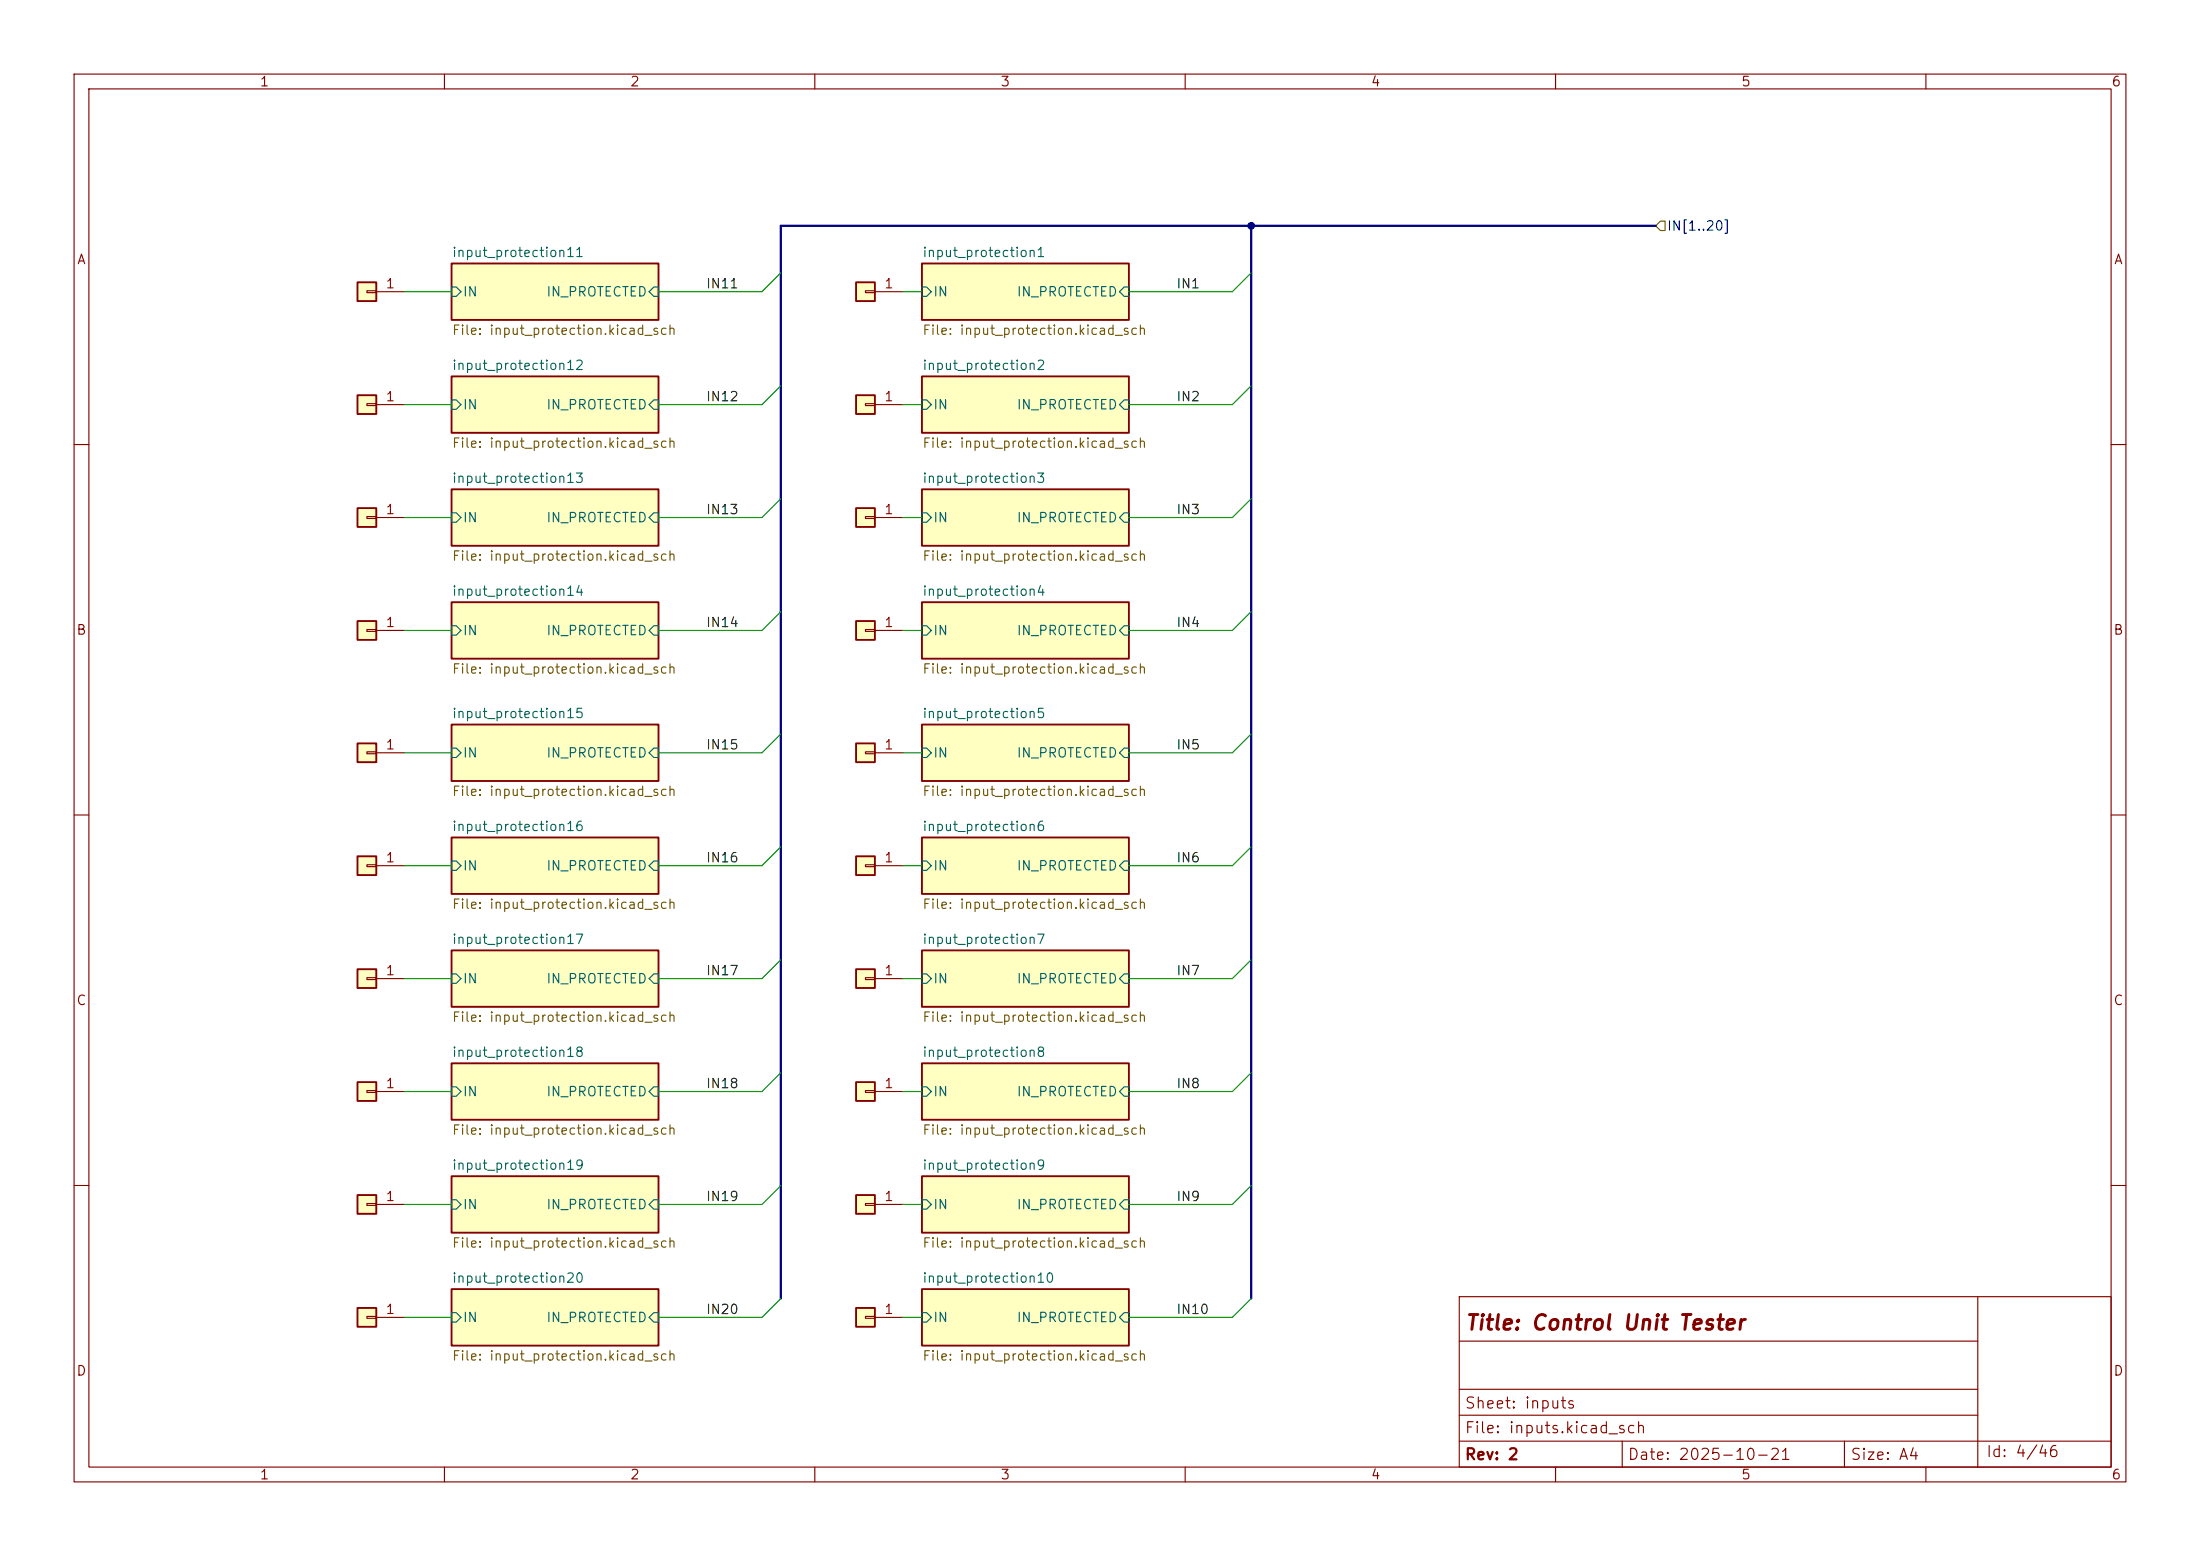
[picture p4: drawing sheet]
<svg xmlns="http://www.w3.org/2000/svg" width="297mm" height="210mm" viewBox="0 0 297 210" stroke-linecap="round" stroke-linejoin="round" font-family="sans-serif">
<g fill="none" stroke="#840000" stroke-width=".15">
<path d="M10 10h277v190h-277zM12 12h273v186h-273zM60 10v2M110 10v2M160 10v2M210 10v2M260 10v2M10 60h2M285 60h2M10 110h2M285 110h2M10 160h2"/>
<path d="M197 175h88v23h-88zM267 175v23M285 160h2M60 198v2M110 198v2M160 198v2M197 194.5h88M197 191h70M197 187.5h70M197 181h70M210 198v2M219 194.5v3.5"/>
<path d="M249 194.5v3.5M260 198v2"/>
</g>
<g fill="#ffffc2" stroke="#ffffc2" stroke-width=".14">
<path d="M61 35.6h27.9v7.6h-27.9z"/>
<path d="M61 50.8h27.9v7.6h-27.9z"/>
<path d="M124.5 158.8h27.9v7.6h-27.9z"/>
<path d="M61 113h27.9v7.7h-27.9z"/>
<path d="M61 128.3h27.9v7.6h-27.9z"/>
<path d="M61 143.5h27.9v7.6h-27.9z"/>
<path d="M61 174h27.9v7.6h-27.9z"/>
<path d="M124.5 174h27.9v7.6h-27.9z"/>
<path d="M124.5 66h27.9v7.7h-27.9z"/>
<path d="M124.5 50.8h27.9v7.6h-27.9z"/>
<path d="M124.5 81.3h27.9v7.6h-27.9z"/>
<path d="M61 158.8h27.9v7.6h-27.9z"/>
<path d="M61 97.8h27.9v7.6h-27.9z"/>
<path d="M61 66h27.9v7.7h-27.9z"/>
<path d="M61 81.3h27.9v7.6h-27.9z"/>
<path d="M124.5 35.6h27.9v7.6h-27.9z"/>
<path d="M124.5 128.3h27.9v7.6h-27.9z"/>
<path d="M124.5 113h27.9v7.7h-27.9z"/>
<path d="M124.5 97.8h27.9v7.6h-27.9z"/>
<path d="M124.5 143.5h27.9v7.6h-27.9z"/>
</g>
<g fill="none" stroke="#840000" stroke-width=".25">
<path d="M61 35.6h27.9v7.6h-27.9zM124.5 35.6h27.9v7.6h-27.9zM61 50.8h27.9v7.6h-27.9zM124.5 50.8h27.9v7.6h-27.9zM61 66h27.9v7.7h-27.9zM124.5 66h27.9v7.7h-27.9zM61 97.8h27.9v7.6h-27.9zM61 81.3h27.9v7.6h-27.9zM124.5 81.3h27.9v7.6h-27.9zM124.5 97.8h27.9v7.6h-27.9zM61 113h27.9v7.7h-27.9zM124.5 113h27.9v7.7h-27.9z"/>
<path d="M61 128.3h27.9v7.6h-27.9zM124.5 128.3h27.9v7.6h-27.9zM61 143.5h27.9v7.6h-27.9zM61 158.8h27.9v7.6h-27.9zM124.5 158.8h27.9v7.6h-27.9zM124.5 143.5h27.9v7.6h-27.9zM61 174h27.9v7.6h-27.9zM124.5 174h27.9v7.6h-27.9z"/>
</g>
<g fill="none" stroke="#006464" stroke-width=".15">
<path d="M61 38.7h.6l.6 .7-.6 .6h-.6zM87.6 39.4l.7-.7h.6v1.3h-.6zM124.5 38.7h.6l.6 .7-.6 .6h-.6zM151.8 38.7h.6v1.3h-.6l-.7-.6zM61 54h.6l.6 .6-.6 .6h-.6zM88.3 54h.6v1.2h-.6l-.7-.6zM124.5 54h.6l.6 .6-.6 .6h-.6zM151.8 54h.6v1.2h-.6l-.7-.6zM61 69.2h.6l.6 .7-.6 .6h-.6zM88.3 69.2h.6v1.3h-.6l-.7-.6zM124.5 69.2h.6l.6 .7-.6 .6h-.6zM151.8 69.2h.6v1.3h-.6l-.7-.6z"/>
<path d="M61 84.5h.6l.6 .6-.6 .6h-.6zM87.6 85.1l.7-.6h.6v1.2h-.6zM124.5 84.5h.6l.6 .6-.6 .6h-.6zM151.8 84.5h.6v1.2h-.6l-.7-.6zM61 116.2h.6l.6 .6-.6 .7h-.6zM61 101h.6l.6 .6-.6 .6h-.6zM88.3 116.2h.6v1.3h-.6l-.7-.7zM88.3 101h.6v1.2h-.6l-.7-.6zM124.5 116.2h.6l.6 .6-.6 .7h-.6zM124.5 101h.6l.6 .6-.6 .6h-.6zM151.8 116.2h.6v1.3h-.6l-.7-.7zM151.8 101h.6v1.2h-.6l-.7-.6z"/>
<path d="M61 131.4h.6l.6 .7-.6 .6h-.6zM88.3 131.4h.6v1.3h-.6l-.7-.6zM124.5 131.4h.6l.6 .7-.6 .6h-.6zM151.8 131.4h.6v1.3h-.6l-.7-.6zM61 146.7h.6l.6 .6-.6 .7h-.6zM88.3 146.7h.6v1.3h-.6l-.7-.7zM124.5 146.7h.6l.6 .6-.6 .7h-.6zM151.8 146.7h.6v1.3h-.6l-.7-.7zM61 177.2h.6l.6 .6-.6 .6h-.6zM61 161.9h.6l.6 .7-.6 .6h-.6zM87.6 177.8l.7-.6h.6v1.2h-.6zM88.3 161.9h.6v1.3h-.6l-.7-.6z"/>
<path d="M124.5 161.9h.6l.6 .7-.6 .6h-.6zM124.5 177.2h.6l.6 .6-.6 .6h-.6zM151.8 161.9h.6v1.3h-.6l-.7-.6zM151.8 177.2h.6v1.2h-.6l-.7-.6z"/>
</g>
<path d="M48.3 38.1h2.5v2.5h-2.5z" fill="#ffffc2"/>
<path d="M48.3 38.1h2.5v2.5h-2.5z" fill="none" stroke="#840000" stroke-width=".25"/>
<path d="M49.5 39.2h1.3v.3h-1.3zM50.8 39.4h3.8" fill="none" stroke="#840000" stroke-width=".15"/>
<path d="M115.6 146.1h2.5v2.5h-2.5z" fill="#ffffc2"/>
<path d="M115.6 146.1h2.5v2.5h-2.5z" fill="none" stroke="#840000" stroke-width=".25"/>
<path d="M116.8 147.2h1.3v.2h-1.3zM118.1 147.3h3.8" fill="none" stroke="#840000" stroke-width=".15"/>
<path d="M115.6 176.5h2.5v2.6h-2.5z" fill="#ffffc2"/>
<path d="M115.6 176.5h2.5v2.6h-2.5z" fill="none" stroke="#840000" stroke-width=".25"/>
<path d="M116.8 177.7h1.3v.2h-1.3zM118.1 177.8h3.8" fill="none" stroke="#840000" stroke-width=".15"/>
<path d="M115.6 83.8h2.5v2.6h-2.5z" fill="#ffffc2"/>
<path d="M115.6 83.8h2.5v2.6h-2.5z" fill="none" stroke="#840000" stroke-width=".25"/>
<path d="M116.8 85h1.3v.2h-1.3zM118.1 85.1h3.8" fill="none" stroke="#840000" stroke-width=".15"/>
<path d="M115.6 161.3h2.5v2.5h-2.5z" fill="#ffffc2"/>
<path d="M115.6 161.3h2.5v2.5h-2.5z" fill="none" stroke="#840000" stroke-width=".25"/>
<path d="M116.8 162.4h1.3v.3h-1.3zM118.1 162.6h3.8" fill="none" stroke="#840000" stroke-width=".15"/>
<path d="M48.3 146.1h2.5v2.5h-2.5z" fill="#ffffc2"/>
<path d="M48.3 146.1h2.5v2.5h-2.5z" fill="none" stroke="#840000" stroke-width=".25"/>
<path d="M49.5 147.2h1.3v.2h-1.3zM50.8 147.3h3.8" fill="none" stroke="#840000" stroke-width=".15"/>
<path d="M48.3 176.5h2.5v2.6h-2.5z" fill="#ffffc2"/>
<path d="M48.3 176.5h2.5v2.6h-2.5z" fill="none" stroke="#840000" stroke-width=".25"/>
<path d="M49.5 177.7h1.3v.2h-1.3zM50.8 177.8h3.8" fill="none" stroke="#840000" stroke-width=".15"/>
<path d="M48.3 83.8h2.5v2.6h-2.5z" fill="#ffffc2"/>
<path d="M48.3 83.8h2.5v2.6h-2.5z" fill="none" stroke="#840000" stroke-width=".25"/>
<path d="M49.5 85h1.3v.2h-1.3zM50.8 85.1h3.8" fill="none" stroke="#840000" stroke-width=".15"/>
<path d="M48.3 100.3h2.5v2.6h-2.5z" fill="#ffffc2"/>
<path d="M48.3 100.3h2.5v2.6h-2.5z" fill="none" stroke="#840000" stroke-width=".25"/>
<path d="M49.5 101.5h1.3v.2h-1.3zM50.8 101.6h3.8" fill="none" stroke="#840000" stroke-width=".15"/>
<path d="M48.3 68.6h2.5v2.5h-2.5z" fill="#ffffc2"/>
<path d="M48.3 68.6h2.5v2.5h-2.5z" fill="none" stroke="#840000" stroke-width=".25"/>
<path d="M49.5 69.7h1.3v.3h-1.3zM50.8 69.9h3.8" fill="none" stroke="#840000" stroke-width=".15"/>
<path d="M48.3 115.6h2.5v2.5h-2.5z" fill="#ffffc2"/>
<path d="M48.3 115.6h2.5v2.5h-2.5z" fill="none" stroke="#840000" stroke-width=".25"/>
<path d="M49.5 116.7h1.3v.3h-1.3zM50.8 116.8h3.8" fill="none" stroke="#840000" stroke-width=".15"/>
<path d="M115.6 38.1h2.5v2.5h-2.5z" fill="#ffffc2"/>
<path d="M115.6 38.1h2.5v2.5h-2.5z" fill="none" stroke="#840000" stroke-width=".25"/>
<path d="M116.8 39.2h1.3v.3h-1.3zM118.1 39.4h3.8" fill="none" stroke="#840000" stroke-width=".15"/>
<path d="M115.6 53.3h2.5v2.6h-2.5z" fill="#ffffc2"/>
<path d="M115.6 53.3h2.5v2.6h-2.5z" fill="none" stroke="#840000" stroke-width=".25"/>
<path d="M116.8 54.5h1.3v.2h-1.3zM118.1 54.6h3.8" fill="none" stroke="#840000" stroke-width=".15"/>
<path d="M115.6 130.8h2.5v2.6h-2.5z" fill="#ffffc2"/>
<path d="M115.6 130.8h2.5v2.6h-2.5z" fill="none" stroke="#840000" stroke-width=".25"/>
<path d="M116.8 132h1.3v.2h-1.3zM118.1 132.1h3.8" fill="none" stroke="#840000" stroke-width=".15"/>
<path d="M115.6 115.6h2.5v2.5h-2.5z" fill="#ffffc2"/>
<path d="M115.6 115.6h2.5v2.5h-2.5z" fill="none" stroke="#840000" stroke-width=".25"/>
<path d="M116.8 116.7h1.3v.3h-1.3zM118.1 116.8h3.8" fill="none" stroke="#840000" stroke-width=".15"/>
<path d="M115.6 100.3h2.5v2.6h-2.5z" fill="#ffffc2"/>
<path d="M115.6 100.3h2.5v2.6h-2.5z" fill="none" stroke="#840000" stroke-width=".25"/>
<path d="M116.8 101.5h1.3v.2h-1.3zM118.1 101.6h3.8" fill="none" stroke="#840000" stroke-width=".15"/>
<path d="M48.3 161.3h2.5v2.5h-2.5z" fill="#ffffc2"/>
<path d="M48.3 161.3h2.5v2.5h-2.5z" fill="none" stroke="#840000" stroke-width=".25"/>
<path d="M49.5 162.4h1.3v.3h-1.3zM50.8 162.6h3.8" fill="none" stroke="#840000" stroke-width=".15"/>
<path d="M48.3 130.8h2.5v2.6h-2.5z" fill="#ffffc2"/>
<path d="M48.3 130.8h2.5v2.6h-2.5z" fill="none" stroke="#840000" stroke-width=".25"/>
<path d="M49.5 132h1.3v.2h-1.3zM50.8 132.1h3.8" fill="none" stroke="#840000" stroke-width=".15"/>
<path d="M115.6 68.6h2.5v2.5h-2.5z" fill="#ffffc2"/>
<path d="M115.6 68.6h2.5v2.5h-2.5z" fill="none" stroke="#840000" stroke-width=".25"/>
<path d="M116.8 69.7h1.3v.3h-1.3zM118.1 69.9h3.8" fill="none" stroke="#840000" stroke-width=".15"/>
<path d="M48.3 53.3h2.5v2.6h-2.5z" fill="#ffffc2"/>
<path d="M48.3 53.3h2.5v2.6h-2.5z" fill="none" stroke="#840000" stroke-width=".25"/>
<path d="M49.5 54.5h1.3v.2h-1.3zM50.8 54.6h3.8" fill="none" stroke="#840000" stroke-width=".15"/>
<path d="M224.2 29.8h.6v1.3h-.6l-.7-.6z" fill="none" stroke="#725600" stroke-width=".15"/>
<path d="M168.9 30.5v144.8M223.5 30.5h-118.1v144.8" fill="none" stroke="#000084" stroke-width=".3"/>
<g fill="none" stroke="#009600" stroke-width=".15">
<path d="M54.6 39.4h6.4M105.4 36.8l-2.5 2.6h-14M121.9 39.4h2.6M168.9 36.8l-2.5 2.6h-14M54.6 54.6h6.4M105.4 52.1l-2.5 2.5h-14M121.9 54.6h2.6M168.9 52.1l-2.5 2.5h-14M54.6 69.9h6.4M105.4 67.3l-2.5 2.6h-14M121.9 69.9h2.6M168.9 67.3l-2.5 2.6h-14"/>
<path d="M54.6 85.1h6.4M105.4 82.6l-2.5 2.5h-14M105.4 99.1l-2.5 2.5h-14M121.9 85.1h2.6M168.9 82.6l-2.5 2.5h-14M168.9 99.1l-2.5 2.5h-14M54.6 101.6h6.4M54.6 116.8h6.4M105.4 114.3l-2.5 2.5h-14M121.9 101.6h2.6M121.9 116.8h2.6M168.9 114.3l-2.5 2.5h-14"/>
<path d="M54.6 132.1h6.4M105.4 129.5l-2.5 2.6h-14M121.9 132.1h2.6M168.9 129.5l-2.5 2.6h-14M54.6 147.3h6.4M105.4 144.8l-2.5 2.5h-14M121.9 147.3h2.6M168.9 144.8l-2.5 2.5h-14M54.6 162.6h6.4M54.6 177.8h6.4M105.4 160l-2.5 2.6h-14M105.4 175.3l-2.5 2.5h-14"/>
<path d="M121.9 162.6h2.6M121.9 177.8h2.6M168.9 160l-2.5 2.6h-14M168.9 175.3l-2.5 2.5h-14"/>
</g>
<circle cx="168.9" cy="30.5" r=".46" fill="#000084" stroke="#000084" stroke-width=".14"/>
<text font-size="2" fill="#840000" x="197.7" y="180">Title: Control Unit Tester</text>
<g font-size="1.5" fill="#840000">
<text x="197.6" y="190.5">Sheet: inputs</text>
<text x="197.6" y="193.8">File: inputs.kicad_sch</text>
<text x="197.6" y="197.4">Rev: 2</text>
<text x="219.6" y="197.4">Date: 2025-10-21</text>
<text x="249.7" y="197.4">Size: A4</text>
<text x="268" y="197">Id: 4/46</text>
</g>
<g font-size="1.3" fill="#840000">
<text x="35" y="12">1</text>
<text x="85" y="12">2</text>
<text x="135" y="12">3</text>
<text x="185" y="12">4</text>
<text x="235" y="12">5</text>
<text x="285" y="12">6</text>
<text x="10.3" y="36">A</text>
<text x="285.3" y="36">A</text>
<text x="10.2" y="86">B</text>
<text x="285.2" y="86">B</text>
<text x="10.2" y="136">C</text>
<text x="285.2" y="136">C</text>
<text x="10.2" y="186">D</text>
<text x="285.2" y="186">D</text>
<text x="35" y="200">1</text>
<text x="85" y="200">2</text>
<text x="135" y="200">3</text>
<text x="185" y="200">4</text>
<text x="235" y="200">5</text>
<text x="285" y="200">6</text>
</g>
<g font-size="1.3" fill="#006464">
<text x="60.9" y="35">input_protection11</text>
<text x="124.4" y="35">input_protection1</text>
<text x="62.4" y="40.3">IN</text>
<text x="73.7" y="40.3">IN_PROTECTED</text>
<text x="125.9" y="40.3">IN</text>
<text x="137.2" y="40.3">IN_PROTECTED</text>
<text x="60.9" y="50.3">input_protection12</text>
<text x="124.4" y="50.3">input_protection2</text>
<text x="62.4" y="55.6">IN</text>
<text x="73.7" y="55.6">IN_PROTECTED</text>
<text x="125.9" y="55.6">IN</text>
<text x="137.2" y="55.6">IN_PROTECTED</text>
<text x="60.9" y="65.5">input_protection13</text>
<text x="124.4" y="65.5">input_protection3</text>
<text x="62.4" y="70.8">IN</text>
<text x="73.7" y="70.8">IN_PROTECTED</text>
<text x="125.9" y="70.8">IN</text>
<text x="137.2" y="70.8">IN_PROTECTED</text>
<text x="60.9" y="80.7">input_protection14</text>
<text x="124.4" y="80.7">input_protection4</text>
<text x="62.4" y="86.1">IN</text>
<text x="73.7" y="86.1">IN_PROTECTED</text>
<text x="125.9" y="86.1">IN</text>
<text x="137.2" y="86.1">IN_PROTECTED</text>
<text x="60.9" y="97.2">input_protection15</text>
<text x="124.4" y="97.2">input_protection5</text>
<text x="62.4" y="102.6">IN</text>
<text x="73.7" y="102.6">IN_PROTECTED</text>
<text x="125.9" y="102.6">IN</text>
<text x="137.2" y="102.6">IN_PROTECTED</text>
<text x="60.9" y="112.5">input_protection16</text>
<text x="124.4" y="112.5">input_protection6</text>
<text x="62.4" y="117.8">IN</text>
<text x="73.7" y="117.8">IN_PROTECTED</text>
<text x="125.9" y="117.8">IN</text>
<text x="137.2" y="117.8">IN_PROTECTED</text>
<text x="60.9" y="127.7">input_protection17</text>
<text x="124.4" y="127.7">input_protection7</text>
<text x="62.4" y="133">IN</text>
<text x="73.7" y="133">IN_PROTECTED</text>
<text x="125.9" y="133">IN</text>
<text x="137.2" y="133">IN_PROTECTED</text>
<text x="60.9" y="143">input_protection18</text>
<text x="124.4" y="143">input_protection8</text>
<text x="62.4" y="148.3">IN</text>
<text x="73.7" y="148.3">IN_PROTECTED</text>
<text x="125.9" y="148.3">IN</text>
<text x="137.2" y="148.3">IN_PROTECTED</text>
<text x="60.9" y="158.2">input_protection19</text>
<text x="124.4" y="158.2">input_protection9</text>
<text x="62.4" y="163.5">IN</text>
<text x="73.7" y="163.5">IN_PROTECTED</text>
<text x="125.9" y="163.5">IN</text>
<text x="137.2" y="163.5">IN_PROTECTED</text>
<text x="60.9" y="173.4">input_protection20</text>
<text x="124.4" y="173.4">input_protection10</text>
<text x="62.4" y="178.8">IN</text>
<text x="73.7" y="178.8">IN_PROTECTED</text>
<text x="125.9" y="178.8">IN</text>
<text x="137.2" y="178.8">IN_PROTECTED</text>
</g>
<text font-size="1.3" fill="#000084" x="225" y="31.4">IN[1..20]</text>
<g font-size="1.3" fill="#a90000">
<text x="52" y="39.2">1</text>
<text x="119.3" y="39.2">1</text>
<text x="52" y="54.5">1</text>
<text x="119.3" y="54.5">1</text>
<text x="52" y="69.7">1</text>
<text x="119.3" y="69.7">1</text>
<text x="52" y="85">1</text>
<text x="119.3" y="85">1</text>
<text x="52" y="101.5">1</text>
<text x="119.3" y="101.5">1</text>
<text x="52" y="116.7">1</text>
<text x="119.3" y="116.7">1</text>
<text x="52" y="131.9">1</text>
<text x="119.3" y="131.9">1</text>
<text x="52" y="147.2">1</text>
<text x="119.3" y="147.2">1</text>
<text x="52" y="162.4">1</text>
<text x="119.3" y="162.4">1</text>
<text x="52" y="177.7">1</text>
<text x="119.3" y="177.7">1</text>
</g>
<g font-size="1.3" fill="#0f0f0f">
<text x="95.2" y="39.2">IN11</text>
<text x="158.7" y="39.2">IN1</text>
<text x="95.2" y="54.5">IN12</text>
<text x="158.7" y="54.5">IN2</text>
<text x="95.2" y="69.7">IN13</text>
<text x="158.7" y="69.7">IN3</text>
<text x="95.2" y="85">IN14</text>
<text x="158.7" y="85">IN4</text>
<text x="95.2" y="101.5">IN15</text>
<text x="158.7" y="101.5">IN5</text>
<text x="95.2" y="116.7">IN16</text>
<text x="158.7" y="116.7">IN6</text>
<text x="95.2" y="132">IN17</text>
<text x="158.7" y="132">IN7</text>
<text x="95.2" y="147.2">IN18</text>
<text x="158.7" y="147.2">IN8</text>
<text x="95.2" y="162.4">IN19</text>
<text x="158.7" y="162.4">IN9</text>
<text x="95.2" y="177.7">IN20</text>
<text x="158.7" y="177.7">IN10</text>
</g>
<g font-size="1.3" fill="#725600">
<text x="60.9" y="45.5">File: input_protection.kicad_sch</text>
<text x="124.4" y="45.5">File: input_protection.kicad_sch</text>
<text x="60.9" y="60.8">File: input_protection.kicad_sch</text>
<text x="124.4" y="60.8">File: input_protection.kicad_sch</text>
<text x="60.9" y="76">File: input_protection.kicad_sch</text>
<text x="124.4" y="76">File: input_protection.kicad_sch</text>
<text x="60.9" y="91.2">File: input_protection.kicad_sch</text>
<text x="124.4" y="91.2">File: input_protection.kicad_sch</text>
<text x="60.9" y="107.8">File: input_protection.kicad_sch</text>
<text x="124.4" y="107.8">File: input_protection.kicad_sch</text>
<text x="60.9" y="123">File: input_protection.kicad_sch</text>
<text x="124.4" y="123">File: input_protection.kicad_sch</text>
<text x="60.9" y="138.2">File: input_protection.kicad_sch</text>
<text x="124.4" y="138.2">File: input_protection.kicad_sch</text>
<text x="60.9" y="153.5">File: input_protection.kicad_sch</text>
<text x="124.4" y="153.5">File: input_protection.kicad_sch</text>
<text x="60.9" y="168.7">File: input_protection.kicad_sch</text>
<text x="124.4" y="168.7">File: input_protection.kicad_sch</text>
<text x="60.9" y="184">File: input_protection.kicad_sch</text>
<text x="124.4" y="184">File: input_protection.kicad_sch</text>
</g>
</svg>
